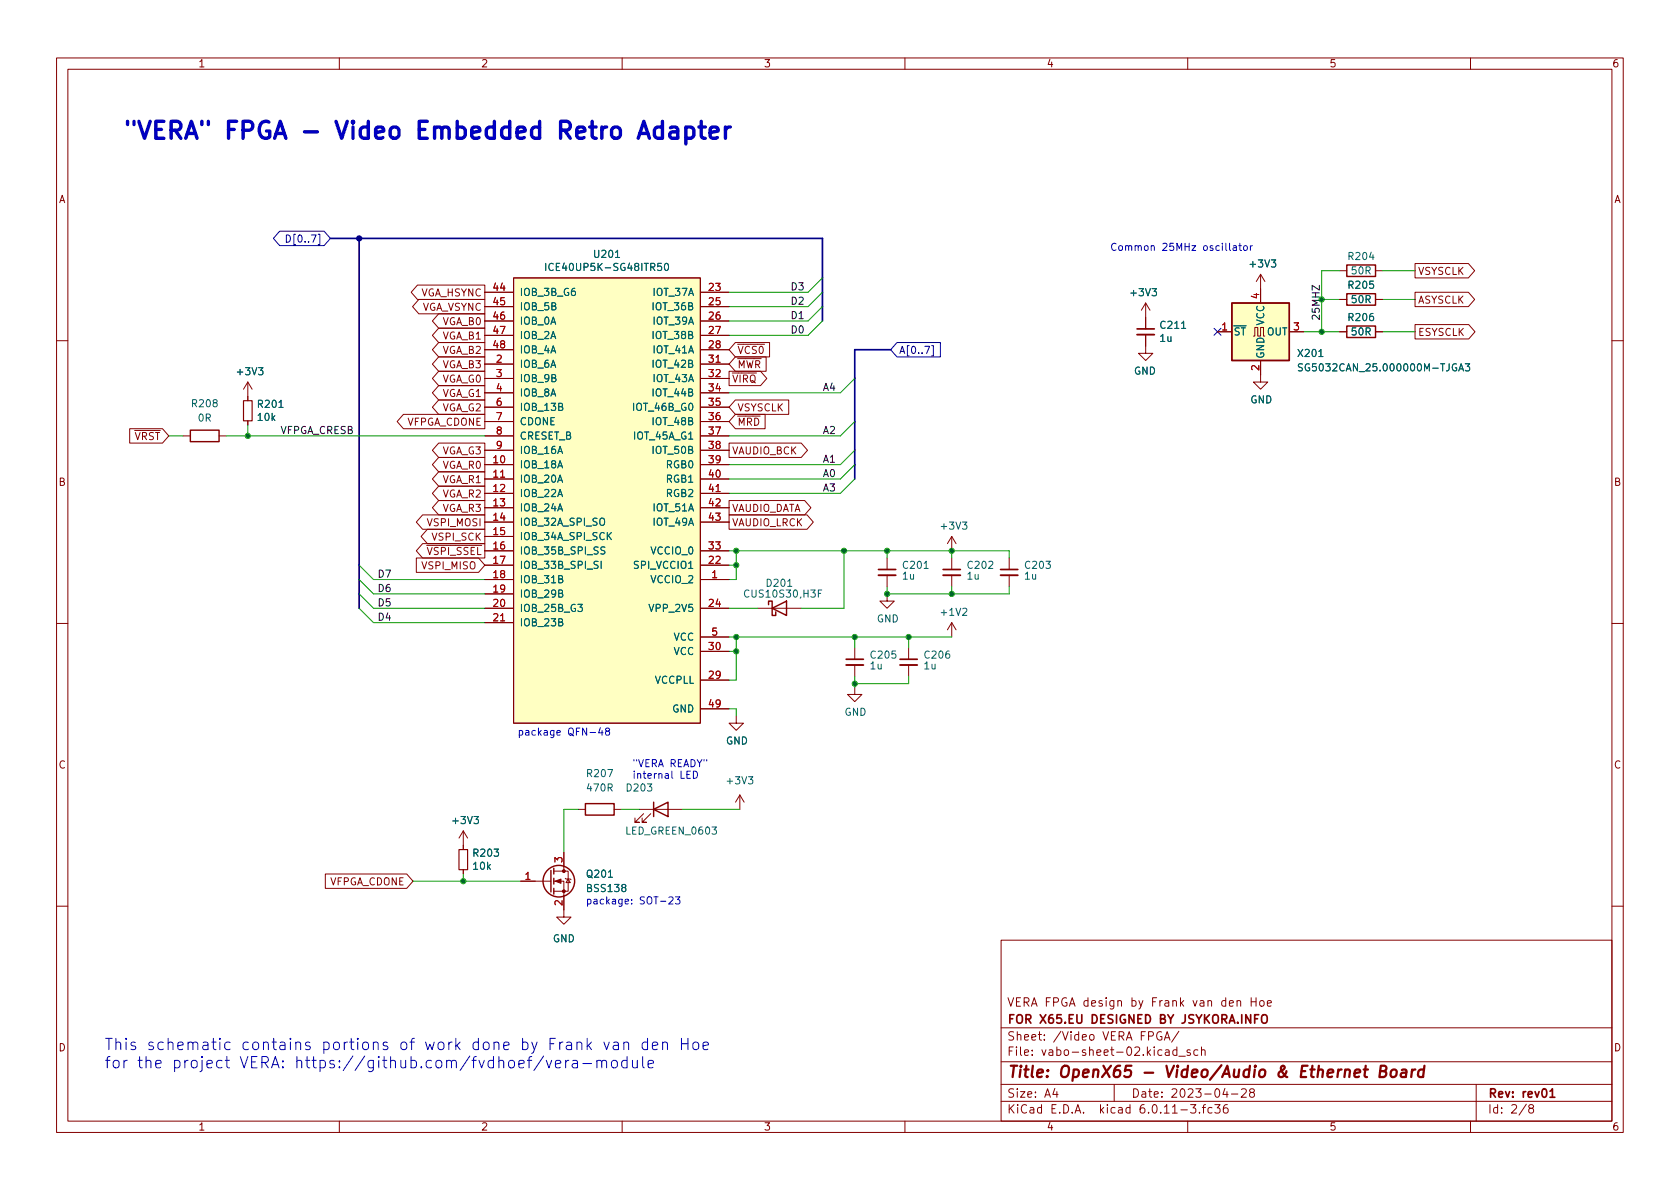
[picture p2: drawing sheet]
<svg xmlns="http://www.w3.org/2000/svg" width="297mm" height="210mm" viewBox="0 0 297 210" stroke-linecap="round" stroke-linejoin="round" font-family="sans-serif">
<g fill="none" stroke="#840000" stroke-width=".18">
<path d="M10 10.2h277v190.1h-277zM12 12.2h273v186.1h-273zM60 10.2v2M110 10.2v2M160 10.2v2M210 10.2v2M260 10.2v2M73.8 50.4h11.9v2.6h-11.9l-1.1-1.3zM74.1 53h11.6v2.5h-11.6l-1.2-1.3zM77.6 58h8.1v2.6h-8.1l-1.2-1.3zM77.6 55.5h8.1v2.5h-8.1l-1.2-1.2zM85.7 51.7h5.1"/>
<path d="M85.7 54.2h5.1M85.7 56.8h5.1M85.7 59.3h5.1M90.8 49.1h33v78.8h-33zM123.8 51.7h5.1M123.8 54.2h5.1M123.8 56.8h5.1M123.8 59.3h5.1M202.6 59.2v3.3h-1.3l1.3 1.2 1.2-1.2h-1.2M202.6 53.6v4.6M202.6 53.6l.7 1.3M202.6 53.6l-.8 1.3"/>
<path d="M215.3 58.7h2.5M221.6 59.4h.3v-1.5h.5v1.5h.5v-1.5h.5v1.5h.2M222.9 48.5v5.1M222.9 48.5l-.8 1.3M222.9 48.5l.7 1.3M228 58.7h2.5M236.9 53h1.2M236.9 47.9h1.2M236.9 58.7h1.2M243.2 53h1.3M243.2 47.9h1.3M243.2 58.7h1.3"/>
<path d="M250.2 57.4h9.5l1.1 1.3-1.1 1.2h-9.5zM250.2 51.7h9.4l1.1 1.3-1.1 1.2h-9.4zM250.2 46.6h9.4l1.1 1.3-1.1 1.2h-9.4zM10 60.2h2M22.9 75.8h5.8l1.1 1.3-1.1 1.3h-5.8zM23.8 76.1h4.5M32.4 77.1h1.3M38.7 77.1h1.3M43.8 67.6l-.7 1.2M43.8 67.6v3.3M43.8 74.4v.8M43.8 67.6l.8 1.2"/>
<path d="M71.3 73.3h14.4v2.5h-14.4l-1.1-1.3zM77.6 60.6h8.1v2.5h-8.1l-1.2-1.3zM77.6 65.7h8.1v2.5h-8.1l-1.2-1.3zM77.6 70.7h8.1v2.6h-8.1l-1.2-1.3zM77.6 63.1h8.1v2.6h-8.1l-1.2-1.3zM77.6 68.2h8.1v2.5h-8.1l-1.2-1.2zM77.6 78.4h8.1v2.5h-8.1l-1.2-1.3zM85.7 64.4h5.1M85.7 61.8h5.1M85.7 66.9h5.1M85.7 69.5h5.1M85.7 72h5.1"/>
<path d="M85.7 74.5h5.1M85.7 77.1h5.1M85.7 79.6h5.1M123.8 64.4h5.1M123.8 61.8h5.1M123.8 66.9h5.1M123.8 69.5h5.1M123.8 72h5.1M123.8 74.5h5.1M123.8 77.1h5.1M123.8 79.6h5.1M128.9 65.7h5.6l1.1 1.2-1.1 1.3h-5.6z"/>
<path d="M128.9 78.4h12.8l1.1 1.2-1.1 1.3h-12.8zM129.5 66h1M130 63.1h5.5v2.6h-5.5l-1.1-1.3zM130 60.6h6.1v2.5h-6.1l-1.1-1.3zM130 70.7h9.5v2.6h-9.5l-1.1-1.3zM130 73.3h5.3v2.5h-5.3l-1.1-1.3zM130.4 60.9h4.8M222.9 63.7v3.9h1.3l-1.3 1.2-1.3-1.2h1.3M285 60.2h2M73.6 98.7h11l1.1 1.2-1.1 1.3h-11zM74.7 96.1h11v2.6h-11l-1.1-1.3zM74.7 91.1h11v2.5h-11l-1.1-1.3z"/>
<path d="M75.4 96.4h1.1M75.6 93.6h10.1v2.5h-10.1l-1.1-1.2zM77.6 80.9h8.1v2.5h-8.1l-1.2-1.2zM77.6 83.4h8.1v2.6h-8.1l-1.2-1.3zM77.6 88.5h8.1v2.6h-8.1l-1.2-1.3zM77.6 86h8.1v2.5h-8.1l-1.2-1.3zM85.7 82.2h5.1M85.7 84.7h5.1M85.7 87.2h5.1M85.7 89.8h5.1M85.7 92.3h5.1M85.7 94.9h5.1"/>
<path d="M85.7 97.4h5.1M85.7 99.9h5.1M123.8 82.2h5.1M123.8 84.7h5.1M123.8 87.2h5.1M123.8 89.8h5.1M123.8 92.3h5.1M123.8 97.4h5.1M123.8 99.9h5.1M128.9 91.1h13.8l1.1 1.2-1.1 1.3h-13.8zM128.9 88.5h13.4l1.1 1.3-1.1 1.3h-13.4zM156.8 98.7v2"/>
<path d="M168.3 94.9v2.5M168.3 98.7v2M168.3 94.9l-.8 1.2M168.3 94.9l.7 1.2M178.4 98.7v2M10 110.2h2M85.7 102.5h5.1M85.7 105h5.1M85.7 107.6h5.1M85.7 110.1h5.1M123.8 102.5h5.1M123.8 107.6h5.1"/>
<path d="M123.8 115.2h5.1M123.8 112.6h5.1M134 107.6h7.6M151.1 114.5v2.1M151.1 117.6v2M156.8 105v1.3h1.3l-1.3 1.3-1.2-1.3h1.2M156.8 101.7v2.1M160.7 114.5v2.1M160.7 117.6v2M168.3 110.1l-.8 1.3M168.3 101.7v2.1M168.3 110.1v2.5"/>
<path d="M168.3 110.1l.7 1.3M178.4 101.7v2.1M285 110.2h2M123.8 120.3h5.1M123.8 125.3h5.1M130.2 126.6v1.3h1.2l-1.2 1.3-1.3-1.3h1.3M151.1 121.5v1.3h1.3l-1.3 1.3-1.2-1.3h1.2M57.5 154.6h14.4l1.1 1.2-1.1 1.3h-14.4zM81.9 146.9v3.3M81.9 153.8v.8M81.9 146.9l-.7 1.3M81.9 146.9l.8 1.3"/>
<path d="M92.1 155.8h5.3M97.9 155.8h1.8v6.4h1.3l-1.3 1.2-1.3-1.2h1.3M97.9 154h2.6v3.6h-2.6M99.7 150.7v3.3M99.9 155.3l.2 .1h.7l.2 .2M100.5 155.4l.3 .7h-.7zM102.2 143.1h1.3M108.6 143.1h1.3M113 143.1h7.6M113.8 143.9l-1.5 1.5h.7h-.7v-.8M115.1 143.9l-1.6 1.5h.8h-.8v-.8M130.8 140.6l-.8 1.3"/>
<path d="M130.8 140.6v2.5M130.8 140.6l.8 1.3M10 160.2h2M177 166.3h108v32h-108zM221.2 176.4v1.5M221.2 177.1h.9M285 160.2h2M60 198.3v2M110 198.3v2M160 198.3v2M177 194.8h108M177 191.8h108"/>
<path d="M177 187.8h108M177 181.8h108M182.5 186.5v.1M182.5 185.7v.1M184.6 183.8v.1M184.6 183v.1M192.7 183.1l.2-.2 .5 .2v.5l-.1 .3h-.4l-.2-.1zM197 191.8v3M208.4 186.8h1.2M210 198.3v2M210.4 185.7l-.3-.1-.2 .2v.3l.5 .1v.4h-.5M211.8 185.7l-.4-.1-.3 .3v.4l.1 .3h.6"/>
<path d="M212.4 185.8l.2-.2 .4 .1 .1 .9M212.4 185.1v1.5M214.8 195.3h.9l-.5 .6 .4 .1v.7l-.2 .1h-.4l-.2-.1M217 195.3a.59 .59 0 0 0-.7 .7v.5l.1 .3h.5l.2-.1v-.5l-.1-.2-.4-.1-.3 .3M217.7 193.5h1.2M219.5 192.7l.6-.2 .2 .2 .1 .3-1 1h1M221.2 193.2l-.3-.3 .1-.2 .2-.2 .4 .1 .2 .2-.1 .2-.6 .2-.2 .3 .1 .4 .2 .1h.4l.2-.3-.1-.4-.2-.1M260 198.3v2M261 191.8v6.5M270.6 196l-.3-.3 .1-.2 .2-.2 .4 .1 .2 .2-.1 .2-.7 .2-.1 .3v.2l.3 .3h.4l.2-.3-.1-.4-.2-.1"/>
</g>
<path d="M201 58.2h3.1M149.6 116.6h3.1M155.3 100.7h3.1M159.1 116.6h3.1M166.8 100.7h3M176.9 100.7h3.1M274.1 194h.8" fill="none" stroke="#840000" stroke-width=".3"/>
<path d="M202.4 189.7h1.5M227.5 189.4l-.2 .5a.92 .92 0 0 1-.9 .6l-.2-.1a.54 .54 0 0 1 .1-.9l.6-.4a.39 .39 0 0 0 .2-.5l-.2-.1a.41 .41 0 0 0-.4 .4l.6 1.2 .5 .4M230.1 189.4h.7M231.2 188.5h-1l-.2 2h.9M244 189.4l.9-.1a.46 .46 0 0 0 .2-.4 .46 .46 0 0 0-.3-.4h-.7l-.2 2h.8a.53 .53 0 0 0 .4-.5 .53 .53 0 0 0-.4-.6" fill="none" stroke="#840000" stroke-width=".4"/>
<g fill="none" stroke="#840000" stroke-width=".25">
<path d="M217.8 53.6h10.2v10.1h-10.2zM238.1 51.9h5.1v2.1h-5.1zM238.1 46.9h5.1v2h-5.1zM238.1 57.7h5.1v2h-5.1zM33.7 76.1h5v2h-5zM135.9 106.9v-.6h.6v2.5h.7v-.6M136.5 107.6l2.6-1.3v2.5zM97.4 153.9v3.8M97.9 153.5v1.1M97.9 155.3v1M97.9 157.1v1M103.5 142.1h5.1v2h-5.1z"/>
<path d="M115.6 143.1l2.5-1.2v2.5zM115.6 141.9v2.5"/>
<circle cx="98.8" cy="155.8" r="2.79"/>
</g>
<g fill="#840000" stroke="#840000" stroke-width=".18">
<path d="M98.2 155.8l1-.4v.8z"/>
<circle cx="99.7" cy="157.6" r=".25"/>
<circle cx="99.7" cy="154" r=".25"/>
</g>
<g fill="none" stroke="#006464" stroke-width=".18">
<path d="M108.8 45.5h.8M116.9 46.6h-.6v.6l.1-.1h.5l.1 .2-.1 .4-.2 .1-.4-.1M117.6 46.7l.2-.1a.68 .68 0 0 1 .4 .6 .68 .68 0 0 1-.4 .6l-.2-.1-.1-.3zM203.7 51h.8l-.4 .5 .3 .1v.6l-.2 .1-.5-.1M208.9 58.1h.7M218.1 57.6h2.2M224.8 46h.8l-.5 .4 .4 .2v.5l-.2 .1-.5-.1M242.4 44.6l-.3 .9h.8M45.7 65h.8l-.4 .5 .3 .1v.6l-.1 .1-.6-.1M49.3 72h.7M233.2 63.1h.7M257.5 64.4a.59 .59 0 0 0-.7 .6 .59 .59 0 0 0 .7 .5l.1-.5h-.3"/>
<path d="M257.9 65.6l.4-1.3 .5 1.3M258 65.2h.6M259.1 64.3h.8l-.5 .5 .4 .1v.6l-.2 .1-.5-.1M106.3 99.2v1.3M107 96.8l-.5-.1-.3 .2 .2 .4 .5 .2v.4l-.2 .1-.5-.1M107.6 94.7l.5 .7M108.1 94.2l-.7 .7M170.2 92.3h.8l-.5 .5 .4 .1v.6l-.2 .1-.5-.1M102.2 106.9h.8l-.5 .5 .4 .1v.5l-.2 .1-.5-.1M139.3 103.7h.7M144.7 104.9h.4M145.3 104.3h-.6v1.3"/>
<path d="M163.4 100.5h.7M170.2 107.7l.5-.1 .3 .3-.8 .9h.8M107.5 136.1h.8l-.5 1.2M132.3 137.3h.8l-.4 .5 .3 .2v.5l-.1 .1-.6-.1M83.8 144.4h.8l-.4 .5 .3 .1v.5l-.1 .2-.6-.2M107.6 155.1h.7M110.2 156.9l-.3-.2 .1-.2 .2-.1 .3 .1 .2 .1-.1 .2-.5 .2-.2 .2 .1 .3 .2 .2h.2l.3-.3v-.2l-.3-.3M125.9 146.2h.8l-.4 .5 .3 .1v.6l-.2 .1-.5-.1"/>
</g>
<path d="M43.1 70.9h1.5v3.5h-1.5zM81.2 150.2h1.5v3.6h-1.5z" fill="none" stroke="#840000" stroke-width=".2"/>
<g fill="#ffffc2" stroke="#ffffc2" stroke-width=".18">
<path d="M90.8 49.1h33v78.8h-33z"/>
<path d="M217.8 53.6h10.2v10.1h-10.2z"/>
</g>
<path d="M126.6 64.1h.7M88.5 84.4h.7M126.6 86.9h.7M88.5 109.8h.7" fill="none" stroke="#a90000" stroke-width=".18"/>
<path d="M201 59.2h3.1M149.6 117.6h3.1M155.3 101.7h3.1M159.1 117.6h3.1M166.8 101.7h3M176.9 101.7h3.1" fill="none" stroke="#840000" stroke-width=".33"/>
<path d="M49.4 40.9h7.9l1.1 1.3-1.1 1.2h-7.9l-1.1-1.2zM56.2 41.4h.4v1.8h-.4M214.7 58.1l1.2 1.2M215.9 58.1l-1.2 1.2M158.6 60.6h7.7v2.5h-7.7l-1.1-1.3zM164.7 61.1h.3v1.8h-.3" fill="none" stroke="#000084" stroke-width=".18"/>
<path d="M74.1 22.9h1M75.6 21.5h-1.5v3h1.5M99.1 23h1.2a.81 .81 0 0 0 .6-.8 .81 .81 0 0 0-.6-.7h-1.2v3M99.8 23l1 1.5M112.8 24.5l1-3 1 3M113.1 23.6h1.5" fill="none" stroke="#0000c2" stroke-width=".6"/>
<g fill="none" stroke="#0000c2" stroke-width=".18">
<path d="M203.5 43.6l.2-.2 .3 .1 .1 .8M220 43.5l.3-.1 .2 .3v.3l-.2 .3-.3-.1-.1-.2zM221.1 43.4v.9M221.4 43.4l-.3 .3M98.5 129.6l.6-.1-.1-.3h-.3l-.2 .1v.7h.5M107.3 129.3l-.2-.3v-.1l.2-.2 .4 .1 .1 .2-.1 .2-.5 .1-.1 .2v.4l.2 .1h.2l.3-.2v-.3l-.3-.2M117.6 136.8h.5l.1 .8M118.2 137.1h-.4l-.2 .2 .2 .3h.4M118.8 136.4v1.1l.2 .1M111.7 159.7v.2M111.7 159.1v.1M119.4 158.6h.8l-.4 .5 .4 .1v.5l-.2 .2-.6-.2"/>
<path d="M39.8 187.5h.8M40.1 186.8v1.7l.1 .2 .4 .1M40.7 184.4l-.6-.1-.4 .4v.5l.2 .3 .2 .1 .6-.1M54.8 184.4l-.5-.1-.3 .3 .1 .3 .7 .1 .1 .2-.1 .3-.2 .1-.6-.1M68.5 184.4l-.5-.1-.3 .3 .1 .3 .7 .1 .1 .2-.1 .3-.2 .1-.6-.1M101.3 187.6l.1-.1 .6 .1 .1 1.2M102.1 188l-.7 .1a.39 .39 0 0 0-.3 .4 .39 .39 0 0 0 .3 .3l.7-.1M103.1 188.1h1.5M105.5 187.7a.5 .5 0 0 1 .9 .1v1M105.5 187.5v1.3M106.4 187.8l.3-.3 .5 .1 .1 1.2M106.8 184.3l.5 1.3 .4-1.3"/>
<path d="M108.3 187.6a.54 .54 0 0 1 .9 .3v.6a.54 .54 0 0 1-.6 .4 .54 .54 0 0 1-.5-.4v-.6zM110.9 187.6l-.6-.1-.4 .4v.6l.2 .2 .2 .1 .6-.1M110.9 186.8v2M111.8 187.5l.1 1.2a.54 .54 0 0 0 .8-.1M112.7 187.5v1.3M113.6 186.8v1.7l.3 .3M114.5 184.4l-.6-.1-.4 .4v.5l.2 .3 .2 .1 .6-.1M114.6 188.2l.9-.2-.1-.4-.5-.1-.3 .3 .1 .9 .2 .1 .5-.1M120.5 183.6v2M120.5 184.6h1.1"/>
</g>
<path d="M58.4 42.2h87v14.6M63.5 42.2v65.4M157.5 61.8h-6.4v22.9" fill="none" stroke="#000084" stroke-width=".3"/>
<g fill="none" stroke="#009600" stroke-width=".18">
<path d="M145.4 56.8l-2.5 2.5h-14M145.4 54.2l-2.5 2.6h-14M145.4 49.1l-2.5 2.6h-14M145.4 51.7l-2.5 2.5h-14M230.5 58.7h6.4M233.7 53h3.2M236.9 47.9h-3.2v10.8M244.5 53h5.7M244.5 58.7h5.7M244.5 47.9h5.7M29.8 77.1h2.6M40 77.1h45.7"/>
<path d="M43.8 75.2v1.9M151.1 66.9l-2.5 2.6h-19.7M151.1 74.5l-2.5 2.6h-19.7M151.1 79.6l-2.5 2.6h-19.7M63.5 99.9l2.5 2.6h19.7M128.9 99.9h1.3M128.9 97.4h49.5v1.3M130.2 97.4v5.1h-1.3M149.2 97.4v10.2h-7.6M151.1 82.2l-2.5 2.5h-19.7M151.1 84.7l-2.5 2.5h-19.7M156.8 97.4v1.3"/>
<path d="M168.3 97.4v1.3M63.5 107.6l2.5 2.5h19.7M63.5 102.5l2.5 2.5h19.7M63.5 105l2.5 2.6h19.7M128.9 115.2h1.3M128.9 112.6h39.4M128.9 107.6h5.1M130.2 112.6v7.7h-1.3M151.1 112.6v1.9M151.1 119.6v1.9M156.8 103.8v1.2h21.6v-1.2M160.7 112.6v1.9"/>
<path d="M160.7 119.6v1.3h-9.6M168.3 103.8v1.2M128.9 125.3h1.3v1.3M73 155.8h19.1M81.9 154.6v1.2M102.2 143.1h-2.5v7.6M109.9 143.1h3.1M120.6 143.1h10.2"/>
</g>
<g fill="#009600" stroke="#009600" stroke-width=".18">
<circle cx="156.8" cy="97.4" r=".46"/>
<circle cx="156.8" cy="105" r=".46"/>
<circle cx="149.2" cy="97.4" r=".46"/>
<circle cx="168.3" cy="105" r=".46"/>
<circle cx="130.2" cy="112.6" r=".46"/>
<circle cx="130.2" cy="115.2" r=".46"/>
<circle cx="81.9" cy="155.8" r=".46"/>
<circle cx="43.8" cy="77.1" r=".46"/>
<circle cx="168.3" cy="97.4" r=".46"/>
<circle cx="233.7" cy="58.7" r=".46"/>
<circle cx="233.7" cy="53" r=".46"/>
<circle cx="160.7" cy="112.6" r=".46"/>
<circle cx="151.1" cy="112.6" r=".46"/>
<circle cx="151.1" cy="120.9" r=".46"/>
<circle cx="130.2" cy="99.9" r=".46"/>
<circle cx="130.2" cy="97.4" r=".46"/>
</g>
<circle cx="63.5" cy="42.2" r=".46" fill="#000084" stroke="#000084" stroke-width=".18"/>
<g font-size="4.2" fill="#0000c2">
<text x="21.6" y="24.6">&quot;VERA&quot; FPGA -</text>
<text x="60.5" y="24.6">Video</text>
<text x="75.4" y="24.6">Embedded</text>
<text x="101" y="24.6">Retro</text>
<text x="115.8" y="24.6">Adapter</text>
</g>
<g font-size="2.8" fill="#0000c2">
<text x="18.4" y="185.7">This</text>
<text x="26" y="185.7">schematic</text>
<text x="42.8" y="185.7">contains</text>
<text x="57.2" y="185.7">portions</text>
<text x="71" y="185.7">of</text>
<text x="75.7" y="185.7">work</text>
<text x="84.1" y="185.7">done</text>
<text x="92.9" y="185.7">by</text>
<text x="97.9" y="185.7">Frank</text>
<text x="107.8" y="185.7">van</text>
<text x="114.6" y="185.7">den</text>
<text x="121.6" y="185.7">Hoe</text>
<text x="18.4" y="188.9">for</text>
<text x="24.3" y="188.9">the</text>
<text x="30.6" y="188.9">project</text>
<text x="42.7" y="188.9">VERA: https://github.com/fvdhoef/vera-module</text>
</g>
<g font-size="2.8" fill="#840000">
<text x="178" y="191.2">Title:</text>
<text x="187.3" y="191.2">OpenX65</text>
<text x="206.7" y="191.2">Video/Audio</text>
<text x="231.2" y="191.2">Ethernet</text>
<text x="245.5" y="191.2">Board</text>
</g>
<g font-size="2.1" fill="#840000">
<text x="178" y="178.5">VERA FPGA design</text>
<text x="200.2" y="178.5">by</text>
<text x="204" y="178.5">Frank</text>
<text x="211.4" y="178.5">van</text>
<text x="216.6" y="178.5">den</text>
<text x="221.9" y="178.5">Hoe</text>
<text x="178" y="184.5">Sheet:</text>
<text x="178" y="181.5">FOR X65.EU</text>
<text x="186.2" y="184.5">/Video</text>
<text x="193.2" y="181.5">DESIGNED BY JSYKORA.INFO</text>
<text x="195.1" y="184.5">VERA FPGA/</text>
<text x="178" y="187.2">File:</text>
<text x="184.4" y="187.2">vabo-sheet-02.kicad_sch</text>
<text x="178" y="197.4">KiCad</text>
<text x="178" y="194.6">Size:</text>
<text x="184.7" y="194.6">A4</text>
<text x="185.7" y="197.4">E.D.A.</text>
<text x="194.6" y="197.4">kicad</text>
<text x="200" y="194.6">Date:</text>
<text x="201.8" y="197.4">6.0.11-3.fc36</text>
<text x="207" y="194.6">2023-04-28</text>
<text x="263" y="194.6">Rev:</text>
<text x="263" y="197.4">Id:</text>
<text x="267.1" y="197.4">2/8</text>
<text x="269.1" y="194.6">rev01</text>
</g>
<g font-size="1.8" fill="#840000">
<text x="35" y="12.3">1</text>
<text x="85" y="12.3">2</text>
<text x="135" y="12.3">3</text>
<text x="185" y="12.3">4</text>
<text x="235" y="12.3">5</text>
<text x="285" y="12.3">6</text>
<text x="10.4" y="36.3">A</text>
<text x="285.4" y="36.3">A</text>
<text x="74.5" y="52.8">VGA_HSYNC</text>
<text x="250.7" y="49">VSYSCLK</text>
<text x="74.7" y="55.3">VGA_VSYNC</text>
<text x="78.2" y="57.9">VGA_B0</text>
<text x="250.7" y="59.8">ESYSCLK</text>
<text x="250.7" y="54.1">ASYSCLK</text>
<text x="78.2" y="63">VGA_B2</text>
<text x="78.2" y="60.4">VGA_B1</text>
<text x="78.2" y="65.5">VGA_B3</text>
<text x="130.3" y="65.5">~{MWR}</text>
<text x="130.3" y="63">~{VCS0}</text>
<text x="78.2" y="68">VGA_G0</text>
<text x="78.2" y="70.6">VGA_G1</text>
<text x="129.4" y="68">~{VIRQ}</text>
<text x="72" y="75.7">VFPGA_CDONE</text>
<text x="78.2" y="73.1">VGA_G2</text>
<text x="130.3" y="73.1">VSYSCLK</text>
<text x="130.3" y="75.7">~{MRD}</text>
<text x="23.7" y="78.2">~{VRST}</text>
<text x="78.2" y="80.7">VGA_G3</text>
<text x="78.2" y="83.3">VGA_R0</text>
<text x="129.4" y="80.7">VAUDIO_BCK</text>
<text x="10.3" y="86.3">B</text>
<text x="78.2" y="85.8">VGA_R1</text>
<text x="78.2" y="88.4">VGA_R2</text>
<text x="285.3" y="86.3">B</text>
<text x="75.4" y="93.4">VSPI_MOSI</text>
<text x="76.2" y="96">VSPI_SCK</text>
<text x="78.2" y="90.9">VGA_R3</text>
<text x="129.4" y="93.4">VAUDIO_LRCK</text>
<text x="129.4" y="90.9">VAUDIO_DATA</text>
<text x="74.4" y="101.1">VSPI_MISO</text>
<text x="75.4" y="98.5">~{VSPI_SSEL}</text>
<text x="10.3" y="136.3">C</text>
<text x="285.3" y="136.3">C</text>
<text x="58.3" y="156.9">VFPGA_CDONE</text>
<text x="10.3" y="186.3">D</text>
<text x="285.3" y="186.3">D</text>
<text x="35" y="200.3">1</text>
<text x="85" y="200.3">2</text>
<text x="135" y="200.3">3</text>
<text x="185" y="200.3">4</text>
<text x="235" y="200.3">5</text>
<text x="285" y="200.3">6</text>
</g>
<g font-size="1.8" fill="#000084">
<text x="50.2" y="43.3">D[0..7]</text>
<text x="158.9" y="63">A[0..7]</text>
</g>
<g font-size="1.8" fill="#006464">
<text x="104.8" y="46">U201</text>
<text x="220.6" y="47.7">+3V3</text>
<text x="238.1" y="46.4">R204</text>
<text x="91.8" y="52.7">IOB_3B_G6</text>
<text x="96.1" y="48.3">ICE40UP5K-SG48ITR50</text>
<text x="115.3" y="52.7">IOT_37A</text>
<text x="199.6" y="52.8">+3V3</text>
<text x="238.1" y="51.4">R205</text>
<text x="238.7" y="54">50R</text>
<text x="238.7" y="48.9">50R</text>
<text x="91.8" y="55.2">IOB_5B</text>
<text x="91.8" y="57.8">IOB_0A</text>
<text x="115.1" y="55.2">IOT_36B</text>
<text x="115.3" y="57.8">IOT_39A</text>
<text x="204.9" y="58.5">C211</text>
<text x="218.1" y="59.7">~{ST}</text>
<text x="223.9" y="57.6" transform="rotate(-90 223.9 57.6)">VCC</text>
<text x="223.9" y="59.7">OUT</text>
<text x="238.1" y="57.2">R206</text>
<text x="238.7" y="59.7">50R</text>
<text x="91.8" y="65.4">IOB_6A</text>
<text x="91.8" y="60.3">IOB_2A</text>
<text x="91.8" y="62.9">IOB_4A</text>
<text x="115.1" y="60.3">IOT_38B</text>
<text x="115.1" y="65.4">IOT_42B</text>
<text x="115.3" y="62.9">IOT_41A</text>
<text x="204.9" y="60.8">1u</text>
<text x="223.9" y="63.5" transform="rotate(-90 223.9 63.5)">GND</text>
<text x="229.2" y="63.5">X201</text>
<text x="41.6" y="66.7">+3V3</text>
<text x="91.8" y="67.9">IOB_9B</text>
<text x="91.8" y="70.5">IOB_8A</text>
<text x="115.1" y="70.5">IOT_44B</text>
<text x="115.3" y="67.9">IOT_43A</text>
<text x="200.4" y="66.6">GND</text>
<text x="221" y="71.7">GND</text>
<text x="229.2" y="66">SG5032CAN_25.000000M-TJGA3</text>
<text x="33.7" y="72.4">R208</text>
<text x="34.9" y="74.9">0R</text>
<text x="45.3" y="72.5">R201</text>
<text x="45.3" y="74.8">10k</text>
<text x="91.8" y="73">IOB_13B</text>
<text x="91.8" y="75.6">CDONE</text>
<text x="111.7" y="73">IOT_46B_G0</text>
<text x="115.1" y="75.6">IOT_48B</text>
<text x="91.8" y="83.2">IOB_18A</text>
<text x="91.8" y="78.1">CRESET_B</text>
<text x="91.8" y="80.6">IOB_16A</text>
<text x="111.8" y="78.1">IOT_45A_G1</text>
<text x="115.1" y="80.6">IOT_50B</text>
<text x="117.6" y="83.2">RGB0</text>
<text x="91.8" y="85.7">IOB_20A</text>
<text x="91.8" y="88.3">IOB_22A</text>
<text x="117.6" y="85.7">RGB1</text>
<text x="117.6" y="88.3">RGB2</text>
<text x="91.8" y="90.8">IOB_24A</text>
<text x="91.8" y="93.3">IOB_32A_SPI_SO</text>
<text x="91.8" y="95.9">IOB_34A_SPI_SCK</text>
<text x="115.3" y="90.8">IOT_51A</text>
<text x="115.3" y="93.3">IOT_49A</text>
<text x="166" y="94">+3V3</text>
<text x="91.8" y="98.4">IOB_35B_SPI_SS</text>
<text x="91.8" y="101">IOB_33B_SPI_SI</text>
<text x="111.8" y="101">SPI_VCCIO1</text>
<text x="114.9" y="98.4">VCCIO_0</text>
<text x="159.4" y="101">C201</text>
<text x="170.8" y="101">C202</text>
<text x="181" y="101">C203</text>
<text x="91.8" y="103.5">IOB_31B</text>
<text x="91.8" y="106">IOB_29B</text>
<text x="114.9" y="103.5">VCCIO_2</text>
<text x="131.3" y="106">CUS10S30,H3F</text>
<text x="135.3" y="104.1">D201</text>
<text x="159.4" y="102.9">1u</text>
<text x="170.8" y="102.9">1u</text>
<text x="181" y="102.9">1u</text>
<text x="91.8" y="108.6">IOB_25B_G3</text>
<text x="91.8" y="111.1">IOB_23B</text>
<text x="114.6" y="108.6">VPP_2V5</text>
<text x="119" y="113.7">VCC</text>
<text x="155" y="110.4">GND</text>
<text x="166" y="109.3">+1V2</text>
<text x="119" y="116.2">VCC</text>
<text x="153.7" y="116.8">C205</text>
<text x="153.7" y="118.7">1u</text>
<text x="163.2" y="116.8">C206</text>
<text x="163.2" y="118.7">1u</text>
<text x="115.7" y="121.3">VCCPLL</text>
<text x="118.8" y="126.4">GND</text>
<text x="149.2" y="126.9">GND</text>
<text x="103.5" y="137.8">R207</text>
<text x="128.3" y="132">GND</text>
<text x="103.5" y="140.3">470R</text>
<text x="110.5" y="140.3">D203</text>
<text x="128.2" y="139.1">+3V3</text>
<text x="79.7" y="146.1">+3V3</text>
<text x="110.5" y="148">LED_GREEN_0603</text>
<text x="83.4" y="151.9">R203</text>
<text x="83.4" y="154.2">10k</text>
<text x="103.5" y="155.6">Q201</text>
<text x="103.5" y="158.1">BSS138</text>
<text x="97.7" y="167">GND</text>
</g>
<g font-size="1.8" fill="#0000c2">
<text x="196.2" y="44.3">Common</text>
<text x="205.4" y="44.3">25MHz</text>
<text x="212.8" y="44.3">oscillator</text>
<text x="91.4" y="130.1">package</text>
<text x="100.4" y="130.1">QFN-48</text>
<text x="111.8" y="135.6">&quot;VERA</text>
<text x="111.8" y="137.7">internal</text>
<text x="118.4" y="135.6">READY&quot;</text>
<text x="120.2" y="137.7">LED</text>
<text x="103.5" y="159.9">package:</text>
<text x="113" y="159.9">SOT-23</text>
</g>
<g font-size="1.8" fill="#a90000">
<text x="87" y="51.4">44</text>
<text x="87" y="54">45</text>
<text x="125.1" y="51.4">23</text>
<text x="125.1" y="54">25</text>
<text x="222.6" y="53" transform="rotate(-90 222.6 53)">4</text>
<text x="87" y="56.5">46</text>
<text x="87" y="59">47</text>
<text x="125.1" y="56.5">26</text>
<text x="125.1" y="59">27</text>
<text x="215.9" y="58.4">1</text>
<text x="228.6" y="58.4">3</text>
<text x="87" y="61.6">48</text>
<text x="87.6" y="64.1">2</text>
<text x="125.1" y="61.6">28</text>
<text x="125.1" y="64.1">31</text>
<text x="222.6" y="65.7" transform="rotate(-90 222.6 65.7)">2</text>
<text x="87.6" y="66.7">3</text>
<text x="87.6" y="69.2">4</text>
<text x="87.6" y="71.7">6</text>
<text x="125.1" y="66.7">32</text>
<text x="125.1" y="69.2">34</text>
<text x="125.1" y="71.7">35</text>
<text x="87.6" y="74.3">7</text>
<text x="87.6" y="76.8">8</text>
<text x="125.1" y="74.3">36</text>
<text x="125.1" y="76.8">37</text>
<text x="87" y="81.9">10</text>
<text x="87.6" y="79.4">9</text>
<text x="125.1" y="79.4">38</text>
<text x="125.1" y="81.9">39</text>
<text x="87" y="84.4">11</text>
<text x="87" y="87">12</text>
<text x="87" y="89.5">13</text>
<text x="125.1" y="84.4">40</text>
<text x="125.1" y="87">41</text>
<text x="125.1" y="89.5">42</text>
<text x="87" y="92.1">14</text>
<text x="87" y="94.6">15</text>
<text x="125.1" y="92.1">43</text>
<text x="87" y="97.1">16</text>
<text x="87" y="99.7">17</text>
<text x="125.1" y="99.7">22</text>
<text x="125.1" y="97.1">33</text>
<text x="87" y="102.2">18</text>
<text x="87" y="104.8">19</text>
<text x="87" y="107.3">20</text>
<text x="125.1" y="107.3">24</text>
<text x="125.7" y="102.2">1</text>
<text x="87" y="109.8">21</text>
<text x="125.7" y="112.4">5</text>
<text x="125.1" y="114.9">30</text>
<text x="125.1" y="120">29</text>
<text x="125.1" y="125.1">49</text>
<text x="92.7" y="155.6">1</text>
<text x="99.4" y="152.7" transform="rotate(-90 99.4 152.7)">3</text>
<text x="99.4" y="160.3" transform="rotate(-90 99.4 160.3)">2</text>
</g>
<g font-size="1.8" fill="#0f0f0f">
<text x="139.7" y="53.9">D2</text>
<text x="139.7" y="51.3">D3</text>
<text x="139.7" y="59">D0</text>
<text x="139.7" y="56.4">D1</text>
<text x="233.3" y="56.8" transform="rotate(-90 233.3 56.8)">25MHZ</text>
<text x="145.4" y="69.1">A4</text>
<text x="49.5" y="76.7">VFPGA_CRESB</text>
<text x="145.4" y="76.7">A2</text>
<text x="145.4" y="81.8">A1</text>
<text x="145.4" y="84.4">A0</text>
<text x="145.4" y="86.9">A3</text>
<text x="66.7" y="104.7">D6</text>
<text x="66.7" y="107.2">D5</text>
<text x="66.7" y="102.1">D7</text>
<text x="66.7" y="109.8">D4</text>
</g>
</svg>
